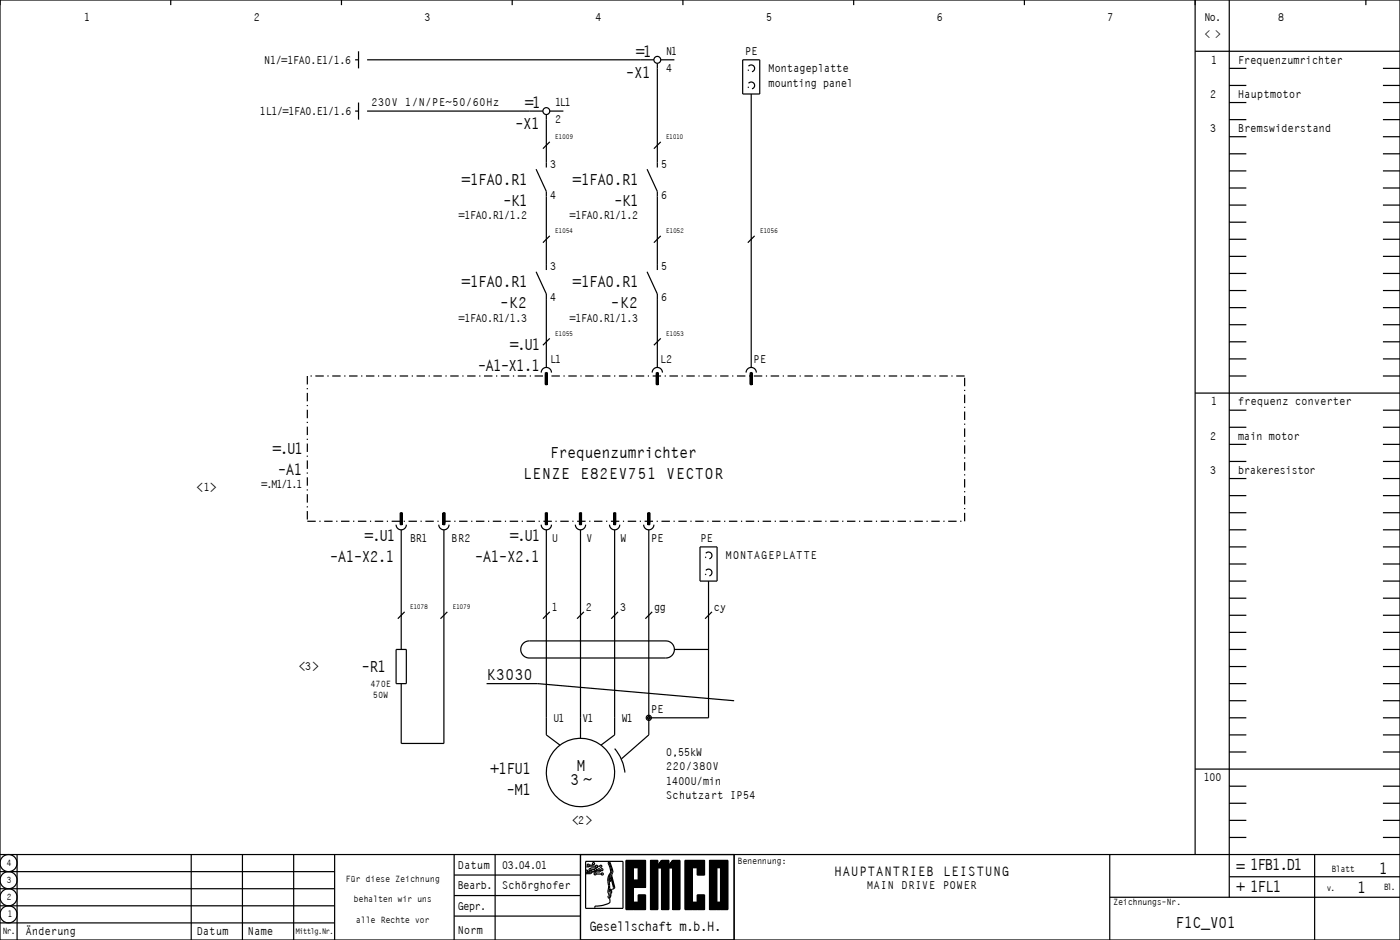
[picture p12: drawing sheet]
<svg xmlns="http://www.w3.org/2000/svg" width="410mm" height="275mm" viewBox="0 0 410 275" stroke-linecap="round" stroke-linejoin="round" font-family="sans-serif">
<g fill="none" stroke="#000" stroke-width=".35">
<path d="M0 0h410v275h-410zM50 0v1.5M100 0v1.5M104 17.5h1M105 15v5M107.5 17.5h84M150 0v1.5M192.5 18.5v30.5M193.5 17.5h4M200 0v1.5M217.5 17.5h5v10h-5zM250 0v1.5"/>
<path d="M300 0v1.5M350 0v250M350 15h60M360 0v262.5M400 0v1.5M104 32.5h1M105 30v5M107.5 32.5h51.5M160 33.5v15.5M161 32.5h4M220 27.5v80M360 35h5"/>
<path d="M360 30h5M360 25h5M360 20h5M405 35h5M405 30h5M405 25h5M405 20h5M157 49.5l3 6.5v23M161 41.5l-2 2M189.5 49.5l3 6.5v23M193.5 41.5l-2 2M360 55h5"/>
<path d="M360 50h5M360 45h5M360 40h5M405 55h5M405 50h5M405 45h5M405 40h5M157 79.5l3 6.5v21.5M161 69l-2 2M189.5 79.5l3 6.5v21.5M193.5 69l-2 2M221 69l-2 2"/>
<path d="M360 75h5M360 70h5M360 65h5M360 60h5M405 75h5M405 70h5M405 65h5M405 60h5M161 99l-2 2M193.5 99l-2 2M360 95h5M360 90h5"/>
<path d="M360 85h5M360 80h5M405 95h5M405 90h5M405 85h5M405 80h5M158.5 109a1.5 1.5 0 0 1 1.5-1.5 1.5 1.5 0 0 1 1.5 1.5M159.7 109h.6v3.5h-.6zM159.8 109.5v3M191 109a1.5 1.5 0 0 1 1.5-1.5 1.5 1.5 0 0 1 1.5 1.5M192.2 109h.6v3.5h-.6zM192.3 109.5v3"/>
<path d="M218.5 109a1.5 1.5 0 0 1 1.5-1.5 1.5 1.5 0 0 1 1.5 1.5M219.7 109h.6v3.5h-.6zM220.2 109.5v3M350 115h60M360 110h5M360 105h5M360 100h5M405 110h5M405 105h5M405 100h5M360 135h5M360 130h5"/>
<path d="M360 125h5M360 120h5M405 135h5M405 130h5M405 125h5M405 120h5M116 153.5a1.5 1.5 0 0 0 1.5 1.5 1.5 1.5 0 0 0 1.5-1.5M117.2 150h.6v3.5h-.6zM117.5 155v35M117.8 150v3M128.5 153.5a1.5 1.5 0 0 0 1.5 1.5 1.5 1.5 0 0 0 1.5-1.5M129.7 150h.6v3.5h-.6z"/>
<path d="M130 155v62.5h-12.5v-17.5M130.2 150v3M158.5 153.5a1.5 1.5 0 0 0 1.5 1.5 1.5 1.5 0 0 0 1.5-1.5M159.7 150h.6v3.5h-.6zM160 155v60l4 3M168.5 153.5a1.5 1.5 0 0 0 1.5 1.5 1.5 1.5 0 0 0 1.5-1.5M169.7 150h.6v3.5h-.6zM170 155v61M170.2 150v3M178.5 153.5a1.5 1.5 0 0 0 1.5 1.5 1.5 1.5 0 0 0 1.5-1.5M179.7 150h.6v3.5h-.6zM180 155v60l-4 3"/>
<path d="M180.3 150v3M188.5 153.5a1.5 1.5 0 0 0 1.5 1.5 1.5 1.5 0 0 0 1.5-1.5M189.7 150h.6v3.5h-.6zM190 155v60l-8 7M360 155h5M360 150h5M360 145h5M360 140h5M405 155h5M405 150h5M405 145h5M405 140h5"/>
<path d="M118.5 179l-2 2M131 179l-2 2M161 179l-2 2M171 179l-2 2M181 179l-2 2M191 179l-2 2M205 160h5v10h-5zM207.5 170v40h-17.5M208.5 179l-2 2M360 175h5M360 170h5M360 165h5"/>
<path d="M360 160h5M405 175h5M405 170h5M405 165h5M405 160h5M116 190h3v10h-3zM155 192.5h40M155.1 192.5a2.5 2.5 0 0 1-2.6-2.5 2.5 2.5 0 0 1 2.5-2.5h39.9a2.5 2.5 0 0 1 2.6 2.5 2.5 2.5 0 0 1-2.5 2.5M197.5 190h10M360 195h5M360 190h5M360 185h5"/>
<path d="M360 180h5M405 195h5M405 190h5M405 185h5M405 180h5M142.5 200h15l57.5 5M180 219a13.1 13.1 0 0 1 3 7M360 215h5M360 210h5M360 205h5M360 200h5M405 215h5"/>
<path d="M405 210h5M405 205h5M405 200h5M350 225h60M360 235h5M360 230h5M360 220h5M405 235h5M405 230h5M405 220h5M0 250h410M0 255h98"/>
<path d="M5 250v25M56 250v25M71 250v25M86 250v25M98 250v25M133 256h37M133 250v25M145 250v25M170 250v25M171.5 252h10.9v13.8h-10.9zM173.8 252.9l-.1 .2h-1.2M174.1 254.4h-.7l-.4 .5h-.9"/>
<path d="M174.4 253.4l-2.7 .2M174.6 255.7h1.5M175.1 254.4l-.4 .5h-1.3l-.4 .4h-1.3M175.6 253.4h-.4l-.3 .5h-1.9l-.2 .3M176 254.6l-.3 .5h-2.2l-.5 .5h-1.4M178.1 252.6l.1 .2a3.2 3.2 0 0 1 .5 2.6M178.4 252.5l.4 .9a2.07 2.07 0 0 1 .2 2.1 2.52 2.52 0 0 0-.6 2.5l.1 1.9-.2 .9M178.4 252.5l-.2-.1-.1 .2M178.5 257.5l.2 .5M178.5 252l1 2.8M178.8 255.4l-.8 1.6 .2 2.4a3 3 0 0 0 .1 2.5M178.9 256.7l-.2 1.3"/>
<path d="M178.9 256.7l.9 3-.9-3.5-.2 .1-.2 1.2M179.2 256.3l.8 3.2M179.5 254.8l-.3 1.5M180 259.5v.3l-.9 .5-.2 1.5M183.3 253.9h5.8M185.5 259.6h3.6v-7.9h-5.8v14.4h5.8v-4.3h-2.2v2.1M185.5 253.9v12.2M185.5 257.5h1.4M186.9 253.9v5.7M190.5 251.7h2.2v14.4h-2.2zM192.7 253.9h1M193.7 251.7h2.2v14.4h-2.2z"/>
<path d="M193.7 251.8l-1 1.3M193.7 251.7l-1 1.4h1M193.7 251.8l-.9 1.3M193.7 252.8h-.8v.3M193.7 252.5h-.5v.3M193.7 252.2h-.3v.3M193.7 252h-.2v.2M195.9 253.9h1.1M197 251.8l-1 1.3M197 251.7l-1.1 1.4h1.1M197 251.7h2.1v14.4h-2.1zM197 252.8h-.8v.3"/>
<path d="M197 252.5h-.6v.3M197 252.2h-.4v.3M197 252h-.2v.2M202.7 253.9h1.5M202.7 251.7v14.4M204.2 251.7v4.3h2.1v-4.3h-5.7v14.4h5.7v-4.3h-2.1v4.3M207.8 251.7h5.4v14.4h-5.4zM209.9 253.9h1.1M209.9 251.7v14.4M211 251.7v14.4M215 250v25M325 250v25"/>
<path d="M360 245h5M360 240h5M360 256.5h50M385 250v25M405 245h5M405 240h5M0 270h98M0 265h98M0 260h98M133 268h37M133 262h37M178.3 261.9l.1 .1"/>
<path d="M178.6 261.6l.1 .7-.4 .4-.2-.4 .3-.3M178.6 262.6v1.4a5.7 5.7 0 0 1-4 1.1l-.4 .1v.6M178.7 260.1l.3 .9-.4 .7M178.8 260.1l-.1 .6-.4 .1M178.9 261.8l-.3 .8M185.5 263.9h3.6M202.7 263.9h1.5M209.9 263.9h1.1M325 262.5h85"/>
<circle cx="192.5" cy="17.5" r="1"/>
<circle cx="160" cy="32.5" r="1"/>
<circle cx="190" cy="210" r=".75"/>
<circle cx="190" cy="210" r=".37"/>
<circle cx="170" cy="226" r="10"/>
<circle cx="2.5" cy="252.5" r="2.5"/>
<circle cx="2.5" cy="257.5" r="2.5"/>
<circle cx="171.8" cy="254.9" r=".3"/>
<circle cx="172.2" cy="253.1" r=".3"/>
<circle cx="172.8" cy="254.4" r=".3"/>
<circle cx="173.8" cy="252.7" r=".3"/>
<circle cx="174.3" cy="255.7" r=".3"/>
<circle cx="174.4" cy="254.4" r=".3"/>
<circle cx="174.7" cy="253.4" r=".3"/>
<circle cx="175.4" cy="254.5" r=".3"/>
<circle cx="175.9" cy="253.4" r=".3"/>
<circle cx="176.3" cy="254.4" r=".3"/>
<circle cx="176.4" cy="255.7" r=".3"/>
<circle cx="2.5" cy="262.5" r="2.5"/>
<circle cx="2.5" cy="267.5" r="2.5"/>
</g>
<path d="M221 20a1 1 0 0 0-1.5-.9 1 1 0 0 0-.1 1.7 1 1 0 0 0 1.6-.7v-.1M221 25a1 1 0 0 0-1.5-.9 1 1 0 0 0-.1 1.7 1 1 0 0 0 1.6-.7v-.1M90 110v42.5M282.5 110h-192.5M90 152.5h192.5M282.5 152.5v-42.5M208.5 162.5a1 1 0 0 0-1.5-.9 1 1 0 0 0-.1 1.7 1 1 0 0 0 1.6-.7v-.1M208.5 167.5a1 1 0 0 0-1.5-.9 1 1 0 0 0-.1 1.7 1 1 0 0 0 1.6-.7v-.1" fill="none" stroke="#000" stroke-width=".35" stroke-dasharray="2.5 1.1 .4 1.1" stroke-linecap="butt"/>
<g fill="#000">
<path d="M159.7 109h.6v3.5h-.6zM192.2 109h.6v3.5h-.6zM219.7 109h.6v3.5h-.6zM117.2 150h.6v3.5h-.6zM129.7 150h.6v3.5h-.6zM159.7 150h.6v3.5h-.6zM169.7 150h.6v3.5h-.6zM179.7 150h.6v3.5h-.6zM189.7 150h.6v3.5h-.6zM183.3 251.7h5.8v2.2h-5.8zM183.3 253.9h2.2v12.2h-2.2zM185.5 257.5h1.4v2.1h-1.4z"/>
<path d="M186.9 253.9h2.2v5.7h-2.2zM190.5 251.7h2.2v14.4h-2.2zM192.7 253.1h1v.8h-1zM192.9 252.8h.8v.3h-.8zM193.2 252.5h.5v.3h-.5zM193.4 252.2h.3v.3h-.3zM193.5 252h.2v.2h-.2zM193.7 251.7h2.2v14.4h-2.2zM195.9 253.1h1.1v.8h-1.1zM196.2 252.8h.8v.3h-.8zM196.4 252.5h.6v.3h-.6zM196.6 252.2h.4v.3h-.4z"/>
<path d="M196.8 252h.2v.2h-.2zM197 251.7h2.1v14.4h-2.1zM200.6 251.7h2.1v14.4h-2.1zM202.7 251.7h1.5v2.2h-1.5zM204.2 251.7h2.1v4.3h-2.1zM207.8 251.7h2.1v14.4h-2.1zM209.9 251.7h1.1v2.2h-1.1zM211 251.7h2.2v14.4h-2.2zM185.5 263.9h3.6v2.2h-3.6zM186.9 261.8h2.2v2.1h-2.2zM202.7 263.9h1.5v2.2h-1.5zM204.2 261.8h2.1v4.3h-2.1z"/>
<path d="M209.9 263.9h1.1v2.2h-1.1z"/>
</g>
<g font-size="4.5">
<text x="186.2" y="16.6">=1</text>
<text x="183.2" y="22.7">-X1</text>
<text x="153.7" y="31.6">=1</text>
<text x="150.7" y="37.7">-X1</text>
<text x="135.2" y="54.1">=1FA0.R1</text>
<text x="167.7" y="54.1">=1FA0.R1</text>
<text x="147.2" y="60.2">-K1</text>
<text x="179.7" y="60.2">-K1</text>
<text x="135.2" y="84.1">=1FA0.R1</text>
<text x="167.7" y="84.1">=1FA0.R1</text>
<text x="146.3" y="90.2">-K2</text>
<text x="178.8" y="90.2">-K2</text>
<text x="149.3" y="102.4">=.U1</text>
<text x="139.9" y="108.5">-A1-X1.1</text>
<text x="79.8" y="132.8">=.U1</text>
<text x="161" y="134.1">Frequenzumrichter</text>
<text x="81.2" y="138.9">-A1</text>
<text x="153.1" y="140">LENZE E82EV751 VECTOR</text>
<text x="106.8" y="158.2">=.U1</text>
<text x="149.3" y="158.2">=.U1</text>
<text x="96.5" y="164.3">-A1-X2.1</text>
<text x="139" y="164.3">-A1-X2.1</text>
<text x="105.7" y="196.6">-R1</text>
<text x="142.5" y="199.1">K3030</text>
<text x="143.5" y="226.6">+1FU1</text>
<text x="168.8" y="225.6">M</text>
<text x="148.2" y="232.7">-M1</text>
<text x="167" y="229.6">3 ~</text>
<text x="362" y="255.1">= 1FB1.D1</text>
<text x="403.8" y="255.8">1</text>
<text x="362" y="261.1">+ 1FL1</text>
<text x="397.4" y="261.2">1</text>
<text x="344.2" y="271.6">F1C_V01</text>
</g>
<g font-size="3.8">
<text x="57.4" y="143.8">&lt; &gt;</text>
<text x="87.4" y="196.3">&lt; &gt;</text>
<text x="167.4" y="241.3">&lt; &gt;</text>
<text x="244.3" y="256.3">HAUPTANTRIEB LEISTUNG</text>
<text x="172.5" y="272.3">Gesellschaft m.b.H.</text>
</g>
<g font-size="3.2">
<text x="24.6" y="6.1">1</text>
<text x="74.3" y="6.1">2</text>
<text x="124.3" y="6.1">3</text>
<text x="174.3" y="6.1">4</text>
<text x="224.3" y="6.1">5</text>
<text x="274.3" y="6.1">6</text>
<text x="324.3" y="6.1">7</text>
<text x="352.7" y="11.1">&lt; &gt;</text>
<text x="352.7" y="6.1">No.</text>
<text x="374.3" y="6.1">8</text>
<text x="195" y="16.1">N1</text>
<text x="218.1" y="16.1">PE</text>
<text x="77.3" y="18.6">N1/=1FA0.E1/1.6</text>
<text x="195" y="21.1">4</text>
<text x="225" y="21.1">Montageplatte</text>
<text x="354.6" y="18.6">1</text>
<text x="362.5" y="18.6">Frequenzumrichter</text>
<text x="225" y="25.4">mounting panel</text>
<text x="354.3" y="28.6">2</text>
<text x="362.5" y="28.6">Hauptmotor</text>
<text x="76" y="33.6">1L1/=1FA0.E1/1.6</text>
<text x="108.7" y="31.1">230V 1/N/PE~50/60Hz</text>
<text x="162.5" y="31.1">1L1</text>
<text x="162.5" y="36.1">2</text>
<text x="354.3" y="38.6">3</text>
<text x="362.5" y="38.6">Bremswiderstand</text>
<text x="161" y="49.1">3</text>
<text x="193.5" y="49.1">5</text>
<text x="161" y="58.1">4</text>
<text x="193.5" y="58.1">6</text>
<text x="134.3" y="64.1">=1FA0.R1/1.2</text>
<text x="166.8" y="64.1">=1FA0.R1/1.2</text>
<text x="161" y="79.1">3</text>
<text x="193.5" y="79.1">5</text>
<text x="161" y="88.1">4</text>
<text x="193.5" y="88.1">6</text>
<text x="134.3" y="94.1">=1FA0.R1/1.3</text>
<text x="166.8" y="94.1">=1FA0.R1/1.3</text>
<text x="161" y="106.1">L1</text>
<text x="193.2" y="106.1">L2</text>
<text x="220.6" y="106.1">PE</text>
<text x="354.6" y="118.6">1</text>
<text x="362.5" y="118.6">frequenz converter</text>
<text x="354.3" y="128.6">2</text>
<text x="362.5" y="128.6">main motor</text>
<text x="59.6" y="143.6">1</text>
<text x="76.5" y="142.9">=.M1/1.1</text>
<text x="354.3" y="138.6">3</text>
<text x="362.5" y="138.6">brakeresistor</text>
<text x="120" y="158.6">BR1</text>
<text x="132.2" y="158.6">BR2</text>
<text x="161.7" y="158.6">U</text>
<text x="171.7" y="158.6">V</text>
<text x="181.7" y="158.6">W</text>
<text x="190.6" y="158.6">PE</text>
<text x="205" y="158.6">PE</text>
<text x="212.5" y="163.6">MONTAGEPLATTE</text>
<text x="161.5" y="178.6">1</text>
<text x="171.5" y="178.6">2</text>
<text x="181.5" y="178.6">3</text>
<text x="191.5" y="178.6">gg</text>
<text x="209" y="178.6">cy</text>
<text x="89.3" y="196.1">3</text>
<text x="190.6" y="208.6">PE</text>
<text x="162" y="211.1">U1</text>
<text x="170.5" y="211.1">V1</text>
<text x="182" y="211.1">W1</text>
<text x="195" y="221.1">0,55kW</text>
<text x="195" y="225.4">220/380V</text>
<text x="195" y="229.6">1400U/min</text>
<text x="195" y="233.9">Schutzart IP54</text>
<text x="352.5" y="228.6">100</text>
<text x="169.3" y="241.1">2</text>
<text x="134" y="254.1">Datum</text>
<text x="147" y="254.1">03.04.01</text>
<text x="134" y="260.1">Bearb.</text>
<text x="147" y="260.1">SchÎrghofer</text>
<text x="253.8" y="260.1">MAIN DRIVE POWER</text>
<text x="134" y="266.1">Gepr.</text>
<text x="7.5" y="273.6">Ønderung</text>
<text x="57.5" y="273.6">Datum</text>
<text x="72.5" y="273.6">Name</text>
<text x="134" y="273.1">Norm</text>
</g>
<g font-size="2.5">
<text x="108.5" y="200.9">470E</text>
<text x="109.2" y="204.3">50W</text>
<text x="1.9" y="253.4">4</text>
<text x="101.2" y="257.9">FÏr diese Zeichnung</text>
<text x="216" y="252.9">Benennung:</text>
<text x="389.9" y="255.1">Blatt</text>
<text x="1.9" y="263.4">2</text>
<text x="1.9" y="258.4">3</text>
<text x="103.6" y="263.9">behalten wir uns</text>
<text x="388.4" y="260.7">v.</text>
<text x="405.2" y="260.3">Bl.</text>
<text x="2.2" y="268.4">1</text>
<text x="104.2" y="269.9">alle Rechte vor</text>
<text x="326" y="264.9">Zeichnungs-Nr.</text>
<text x=".7" y="273.4">Nr.</text>
</g>
<text font-size="2.3" x="86.5" y="273.3">Mittlg.Nr.</text>
<g font-size="1.9">
<text x="162.5" y="40.7">E1009</text>
<text x="195" y="40.7">E1010</text>
<text x="162.5" y="68.2">E1054</text>
<text x="195" y="68.2">E1052</text>
<text x="222.5" y="68.2">E1056</text>
<text x="162.5" y="98.2">E1055</text>
<text x="195" y="98.2">E1053</text>
<text x="120" y="178.2">E1078</text>
<text x="132.5" y="178.2">E1079</text>
</g>
</svg>
